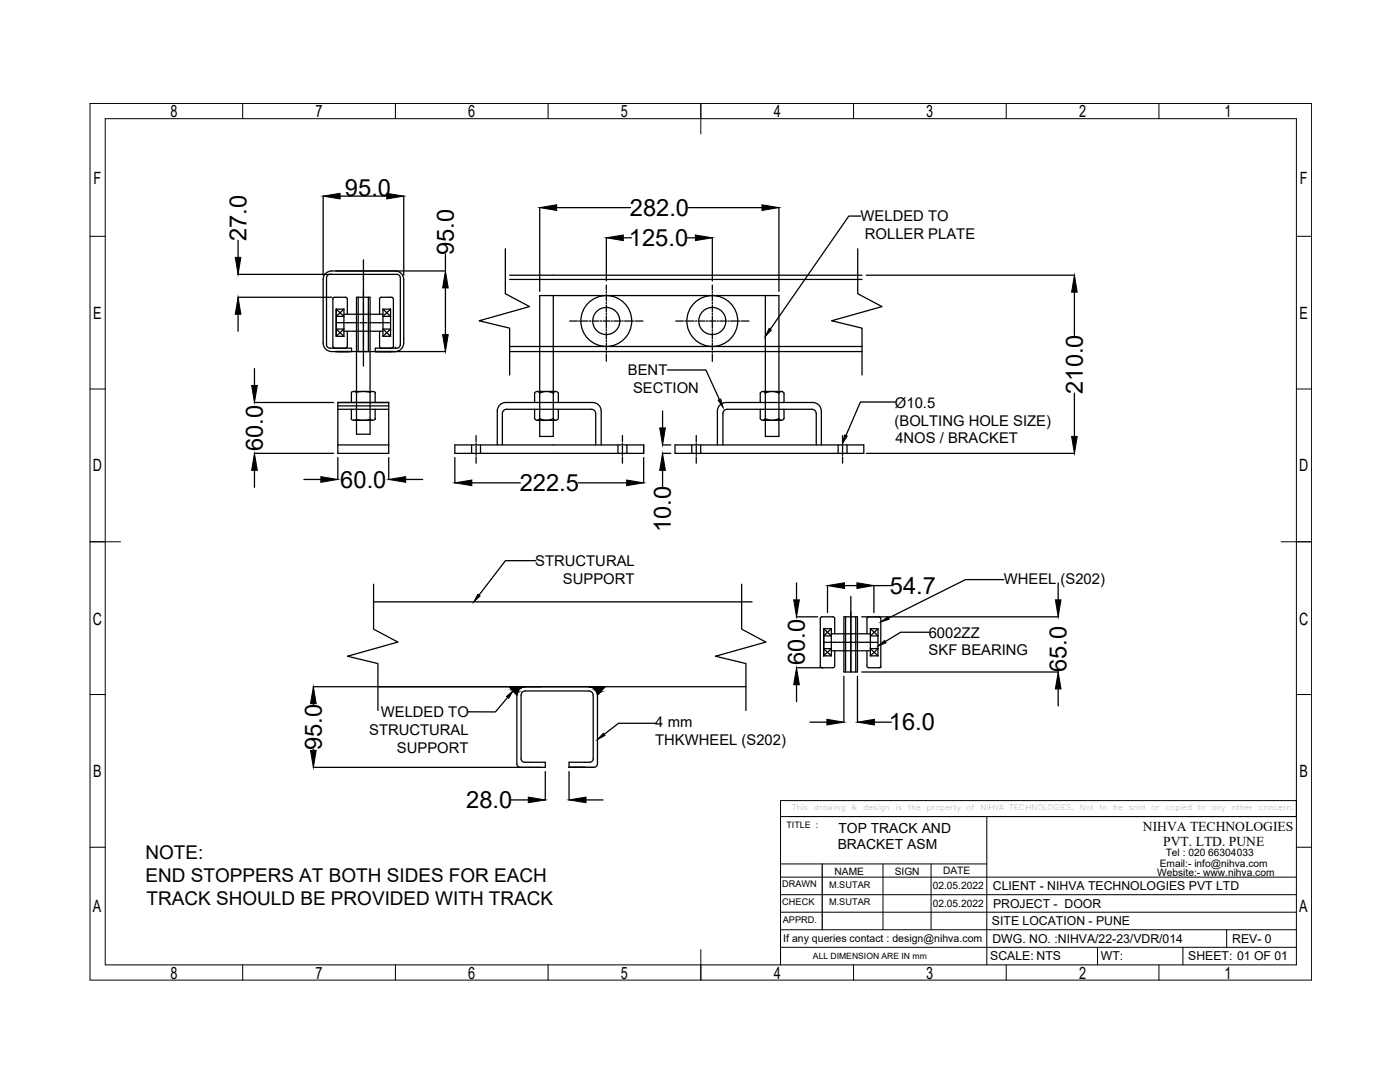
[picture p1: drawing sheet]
<svg xmlns="http://www.w3.org/2000/svg" width="279mm" height="216mm" viewBox="0 0 279 216" stroke-linecap="round" stroke-linejoin="round" font-family="sans-serif">
<!-- layer: 0 -->
<g fill="none" stroke="#000" stroke-width=".2">
<path d="M18 20.6h243.8v175h-243.8zM21 23.7h237.7v168.8h-237.7zM48.4 20.6v3.1M78.9 20.6v3.1M109.4 20.6v3.1M139.9 20.6v6.1M170.3 20.6v3.1M200.8 20.6v3.1M231.3 20.6v3.1M18 47.2h3M258.7 47.2h3.1M18 77.6h3"/>
<path d="M258.7 77.6h3.1M18 108.1h6M255.7 108.1h6.1M18 138.6h3M258.7 138.6h3.1M155.8 159.8h102.9v3.1h-102.9zM18 169.1h3M155.8 178.5h102.9M155.8 175h102.9M155.8 162.9v29.6M155.8 172.4h41.1M157.5 162.9h101.2"/>
<path d="M176.2 172.4v13.1M185.8 172.4v13.1M196.9 162.9v29.6M258.7 169.1h3.1M48.4 192.5v3.1M78.9 192.5v3.1M109.4 192.5v3.1M139.9 189.5v6.1M155.8 185.5h102.9M155.8 182h102.9M155.8 189h102.9M170.3 192.5v3.1"/>
<path d="M200.8 192.5v3.1M219 189v3.5M231.3 192.5v3.1M236.1 189v3.5M244.8 185.5v3.5"/>
</g>
<!-- layer: Layer2 -->
<g fill="none" stroke="#000" stroke-width=".25">
<path d="M64.5 39.1v15.8M67.9 39.1h9.3M80.6 39.1v15.8M47.5 54.7h31.7a.67 .67 0 0 1 .7 .7v13.4a.69 .69 0 0 1-.7 .7M47.5 59.3h18.8M47.5 48v3.4M64.5 55.8v12.7a1.69 1.69 0 0 0 1.7 1.6l22.7 .1M65.8 54.7a.67 .67 0 0 0-.6 .7v13.4a.67 .67 0 0 0 .6 .7M71.1 59.3h2.8v27.3h-2.8zM71.5 59.3v10.9M72.5 51.9v21.1M73.5 59.3v10.9"/>
<path d="M78.5 59.6l-.3-.3h-2.1l-.3 .2-.1 3.2M78.5 59.7v9.4M78.9 54.1a1.69 1.69 0 0 1 1.7 1.7M80.6 55.8v11.9a1.91 1.91 0 0 1-1.7 2.4M88.9 50.7v3.4h-22.7a1.69 1.69 0 0 0-1.7 1.7M88.9 57.5v9.3M100.9 49.6v9l4.8 2.6-10.1 2.8 6.1 1.5v9.3M101.7 55.8h70.3M101.7 54.9h70.3M107.7 41.4v16.7M110.4 59v28.1h-2.7v-28.1h47.8v28.1h-2.8v-28.1M111.1 41.4h14.7"/>
<path d="M121 47.4v8.6M121 56.9v1M121 58.2v.2M121 58.7v1.4M124.4 47.5h1.6M137.1 47.5h1.7M137.3 41.4h14.8M142.2 47.4v8.6M142.2 56.9v1M142.2 58.2v.3M142.2 58.7v1.4M155.5 41.4v16.7"/>
<path d="M171.2 49.6v9l4.8 2.6-10 2.8 6 1.5v9.3M171.8 43.1h-2.4l-15.7 22.6M172.9 54.9h41.6M214.4 58.3v8.6M47.5 62.7v3.4M50.8 73.5v3.4M65.8 69.5h4.4v.7M67.1 61.7v5.4v-5.4M67.1 64.4h3.9M67.1 65.7h1.5l-1.5 1.4h1.5zM67.1 61.7l1.5 1.4h-1.5l1.5-1.4M67.1 61.7h1.5"/>
<path d="M68.6 61.7v5.4M68.6 66.1h7.8M68.6 62.7h7.8M69.3 66.1v3l-.3 .4M69.3 62.7v-3.2l-.3-.2-2.4 .1-.2 .2v9.5l.4 .4M70.5 78.1h3.8M71.3 64.4h.3M71.9 64.4h1.3M73.5 64.4h.2M74 64.4h3.9M74.9 78.3a.87 .87 0 0 0-1.1 0l-1.6-.2-1.1 .2a.84 .84 0 0 0-1 0v2M74.9 78.3v2"/>
<path d="M75.7 66.1v3l.4 .4M76.4 67.1l1.5-1.4h-1.5l1.5 1.4M76.4 61.7l1.5 1.4h-1.5l1.5-1.4M76.4 67.1h1.5M76.4 61.7h1.5M76.4 61.7v5.4M77.9 61.7v5.4M78.5 69.1l-.3 .4M78.9 69.5h.1M79.2 69.5h-4.3v.7M101.7 70.2h70.3M101.7 69.1h70.3"/>
<path d="M107.2 78.1h3.7M113.7 64.1h1.5M115.5 64.1h.3M116 64.1h1.4M117.6 64.1h.3M118.2 64.1h1.3M119.8 64.1h.3M120.3 64.1h1.4M121 60.3v.3M121 60.9v1.3M121 62.5v.3M121 63v2.5"/>
<path d="M121 65.8v.3M121 66.3v1.4M121 67.9v.3M121 68.5v1.3M121 70.1v.3M121 70.6v1.5M121.9 64.1h.3M122.5 64.1h1.3M124.1 64.1h.3M124.6 64.1h1.4M126.2 64.1h.3M126.8 64.1h1.5"/>
<path d="M133.2 73.8h7.7l2.7 5.9M134.9 64.1h1.5M136.7 64.1h.2M137.2 64.1h1.3M138.8 64.1h.3M139.3 64.1h1.4M141 64.1h.2M141.5 64.1h1.3M142.2 60.3v.3M142.2 60.9v1.3M142.2 62.5v.3M142.2 63v2.5"/>
<path d="M142.2 65.8v.3M142.2 66.3v1.4M142.2 68v.2M142.2 68.5v1.3M142.2 70.1v.3M142.2 70.6v1.5M143.1 64.1h.3M143.6 64.1h1.4M145.3 64.1h.2M145.8 64.1h1.3M147.4 64.1h.3M147.9 64.1h1.6"/>
<path d="M152.2 78.1h3.8M214.4 78.4v8.7M50.8 90.5h15.8M50.8 80.3h15.8M50.8 93.8v3.4M60.6 95.7h3.4M67.4 80.3v10.2h10.2v-10.2M67.4 88.8h10.2M67.4 81h10.2M67.4 81.7h10.2M67.4 91.3v4.4M70.1 81.7v2"/>
<path d="M70.5 83.9h3.8M71.1 83.7a.84 .84 0 0 1-1 0M73.8 83.7l-1.6 .2-1.1-.2M74.9 83.7a.87 .87 0 0 1-1 0M74.9 81.7v2M77.6 80.3h-10.2h10.2M77.6 91.3v4.4M81 95.7h3.4M90.8 88.8h37.7v1.7h-37.7zM90.8 91.3v5.1M94.1 88.8v1.7M94.2 96.3h9.6"/>
<path d="M95 86.9v1.3M95 88.5v.2M95 89v1.3M95 90.6v.3M95 91.1v1.3M95.9 88.8v1.7M99.2 88.8v-6.8a1.69 1.69 0 0 1 1.7-1.7h17.4a1.69 1.69 0 0 1 1.7 1.7v6.8M100.3 88.8v-6.3a.84 .84 0 0 1 .8-.8h16.9a.84 .84 0 0 1 .9 .8v6.3M106.7 80.3v-1.9a.55 .55 0 0 1 .5-.3 .55 .55 0 0 1 .5 .3l.4-.1a2.87 2.87 0 0 1 2.3 .2 .55 .55 0 0 1 .5-.4 .55 .55 0 0 1 .5 .3v1.9M106.7 81.7v1.8a.55 .55 0 0 0 .5 .4 .55 .55 0 0 0 .5-.4l.4 .2a2.87 2.87 0 0 0 2.3-.2 .55 .55 0 0 0 .5 .4 .55 .55 0 0 0 .5-.4v-1.8M107.2 83.9h3.7M115.4 96.3h9.7"/>
<path d="M123.3 88.8v1.7M124.2 86.9v1.3M124.2 88.5v.2M124.2 89v1.3M124.2 90.6v.3M124.2 91.1v1.3M125.1 88.8v1.7M128.5 91.3v5.1M132.2 90.5h1.7M132.2 88.8h1.7M132.2 82v3.4M132.2 93.8v3.4"/>
<path d="M134.7 88.8h37.7v1.7h-37.7zM138.1 88.8v1.7M139 86.9v1.3M139 88.5v.2M139 89v1.3M139 90.6v.3M139 91.1v1.3M139.8 88.8v1.7M144.3 88.8v-6.3a.84 .84 0 0 1 .8-.8h17a.84 .84 0 0 1 .8 .8v6.3M144.9 80.3a1.69 1.69 0 0 0-1.7 1.7v6.8M144.9 80.3h17.3a1.69 1.69 0 0 1 1.7 1.7v6.8M151.7 80.3v-1.9a.55 .55 0 0 1 .5-.3 .55 .55 0 0 1 .5 .3l.5-.1a2.87 2.87 0 0 1 2.2 .2 .55 .55 0 0 1 .5-.4 .55 .55 0 0 1 .6 .3v1.9"/>
<path d="M151.7 81.7v1.8a.55 .55 0 0 0 .5 .4 .55 .55 0 0 0 .5-.4l.5 .2a2.87 2.87 0 0 0 2.2-.2 .55 .55 0 0 0 .5 .4 .55 .55 0 0 0 .6-.4v-1.8M152.2 83.9h3.7M167.3 88.8v1.7M168.2 86.9v1.3M168.2 88.5v.2M168.2 89v1.3M168.2 90.6v.3M168.2 91.1v1.3M169 88.8v1.7M172.9 90.5h41.6M178.7 80.2h-7l-2.9 6.7M74.6 116.6v8.9l4.8 2.6-10.1 2.8 6.1 1.5v9.4"/>
<path d="M106.9 111.9h-6l-5.3 6.9M148 116.6v8.9l4.8 2.6-10 2.8 6.1 1.5v9.4M159 116.3v3.4M165.1 116.8v5.4M168.5 116.8h2.5M169.8 119v15.1M174.4 116.8v5.4M174.4 116.8h3.4M200.3 115.7h-7.6l-15.4 7.6M211.2 116.3v3.4M62.5 137h86.4M74.6 120.1h75.5"/>
<path d="M101.3 139.1l-2.4 3-5.4-.1M103.1 137h-1.4l1.4 1.7M104.8 137a1.69 1.69 0 0 0-1.7 1.7v13.7M117.5 137a1.69 1.69 0 0 1 1.7 1.7M119.2 137h1.5l-1.5 1.7v13.7M158.9 123.1h4.3M158.9 133.2h7.3M159 136.6v3.4M164.4 125.5v5.4v-5.4M164.4 128.2h10.8M164.4 129.4h1.5l-1.5 1.5h1.5zM164.4 125.5l1.5 1.4h-1.5l1.5-1.4"/>
<path d="M164.4 125.5h1.5M165.9 125.5v5.4M165.9 129.9h7.8M165.9 126.5h7.8M166.6 126.5l-.1-3.3-.3-.1h-2.3l-.2 .3v9.5l.3 .3M166.6 129.9v3l-.4 .3M168.4 123.1h2.7v11h-2.7zM168.4 134.9v9.2M168.8 123.1v11M170.8 123.1v11M171.1 134.9v9.2M172 123.1h39.2"/>
<path d="M172 134.1h39.2M173 129.9v3l.4 .3M173.4 123.1l-.4 .3v3.1M173.4 133.2h2M173.7 130.9l1.5-1.5h-1.5l1.5 1.5M173.7 125.5l1.5 1.4h-1.5l1.5-1.4M173.7 130.9h1.5M173.7 125.5h1.5M173.7 125.5v5.4M175.2 125.5v5.4M175.4 123.1l.4 .3v9.5l-.4 .3M175.8 133.2h.1"/>
<path d="M185.4 126.2h-5.7l-3 1.8M211.2 137.5v3.4M62.5 153.1h45.5M62.5 140.4v.3M62.5 149.5v.2M102 159.6h3.4M104.7 152.1a.67 .67 0 0 1-.7-.7v-12.7a.84 .84 0 0 1 .8-.8h12.7a.86 .86 0 0 1 .9 .8v12.7a.67 .67 0 0 1-.7 .7M108.8 154v5.6M113.6 154v5.6M116.9 159.6h3.4M130.8 144.3h-7.4l-2.8 2.2M161.6 144.1h3.4"/>
<path d="M174.5 144.1h3.4"/>
<circle cx="121" cy="64.1" r="5.1"/>
<circle cx="121" cy="64.1" r="2.7"/>
<circle cx="142.2" cy="64.1" r="5.1"/>
<circle cx="142.2" cy="64.1" r="2.7"/>
</g>
<!-- layer: 0 -->
<path d="M104.7 152.1h4.1v1h-5a.67 .67 0 0 1-.7-.7M116.7 153.1h-3.1h3.1M117.7 152.1h-4.1v1h5a.67 .67 0 0 0 .6-.7M164.1 172.4v13.1" fill="none" stroke="#000" stroke-width=".25"/>
<!-- layer: Layer2 -->
<g fill="#000" stroke="#000" stroke-width=".2">
<path d="M64.5 39.1l3.4-.5v1.1zM77.2 38.6l3.4 .5-3.4 .6zM47 51.4h1.1l-.6 3.3zM88.9 54.1l.6 3.4h-1.2zM107.7 41.4l3.4-.5v1.1zM121 47.5l3.4-.6v1.1zM138.8 46.9l3.4 .6-3.4 .5zM152.1 40.9l3.4 .5-3.4 .6zM214.4 54.9l.6 3.4h-1.1zM47.5 59.3l.6 3.4h-1.1zM50.2 76.9h1.2l-.6 3.4zM88.3 66.8h1.2l-.6 3.4z"/>
<path d="M143.3 79.8l.5-.2 .5 1.7zM153.5 65.5l.4 .4-1.2 1.2zM50.8 90.5l.6 3.3h-1.2zM64 95.1l3.4 .6-3.4 .5zM77.6 95.7l3.4-.6v1.1zM90.8 96.3l3.4-.5v1.1zM125.1 95.8l3.4 .5-3.4 .6zM131.7 85.4h1.1l-.6 3.4zM132.2 90.5l.6 3.3h-1.1zM168.6 86.8l.5 .2-.9 1.5zM213.9 87.1h1.1l-.6 3.4zM95.4 118.6l.4 .3-1.2 1.2z"/>
<path d="M158.4 119.7h1.1l-.5 3.4zM165.1 116.8l3.4-.5v1.1zM171 116.3l3.4 .5-3.4 .6zM210.6 119.7h1.1l-.5 3.4zM101.1 139l1.3-1.2-.9 1.5zM102.7 138.2h.5v.2zM119.1 138.2h.6l-.2 .2zM159 133.2l.5 3.4h-1.1zM175.2 128.9l1.3-1.1 .3 .5zM175.8 124.1l1.4-1 .2 .5zM211.2 134.1l.5 3.4h-1.1zM62 149.7h1.1l-.6 3.4z"/>
<path d="M62.5 137l.6 3.4h-1.1zM105.4 159.1l3.4 .5-3.4 .6zM113.6 159.6l3.3-.5v1.1zM120.4 146.3l.3 .5-1.5 .8zM165 143.5l3.4 .6-3.4 .6zM171.1 144.1l3.4-.6v1.2z"/>
<path d="M102.7 138.2l.2 .2h.3zM102.9 138.4h.3l-.1 .3z"/>
<path d="M102.5 137.9l.7 .3 .1-.3zM102.5 137.9l.7 .3h-.5z"/>
<path d="M102.3 137.7l1 .2 .2-.2zM102.3 137.7l1 .2h-.8z"/>
<path d="M102.1 137.5l1.4 .2 .2-.2zM102.1 137.5l1.4 .2h-1.2z"/>
<path d="M101.9 137.3l1.8 .2 .2-.2zM101.9 137.3l1.8 .2h-1.6z"/>
<path d="M101.8 137.2l2.1 .1 .2-.1zM101.8 137.2l2.1 .1h-2z"/>
<path d="M101.7 137.1h2.6zM101.7 137.1l2.4 .1z"/>
<path d="M101.7 137.1h2.9zM101.7 137.1h2.6z"/>
<path d="M101.7 137h3.1zM101.7 137l2.9 .1z"/>
<path d="M119.1 138.2l.1 .2h.3zM119.2 138.4h.3l-.3 .3z"/>
<path d="M119 137.9l.7 .3 .2-.3zM119 137.9l.7 .3h-.6z"/>
<path d="M118.9 137.7l1 .2 .2-.2zM118.9 137.7l1 .2h-.9z"/>
<path d="M118.7 137.5l1.4 .2 .2-.2zM118.7 137.5l1.4 .2h-1.2z"/>
<path d="M118.5 137.3l1.8 .2 .1-.2zM118.5 137.3l1.8 .2h-1.6z"/>
<path d="M118.3 137.2l2.1 .1 .2-.1zM118.3 137.2l2.1 .1h-1.9z"/>
<path d="M118.1 137.1h2.6zM118.1 137.1l2.5 .1z"/>
<path d="M117.8 137.1h2.9zM117.8 137.1h2.9z"/>
<path d="M117.5 137h3.2zM117.5 137l3.2 .1z"/>
</g>
<g font-size="4.7">
<text x="68.8" y="39">95.0</text>
<text x="125.7" y="43.1">282.0</text>
<text x="49.2" y="48.1" transform="rotate(-90 49.2 48.1)">27.0</text>
<text x="90.6" y="50.9" transform="rotate(-90 90.6 50.9)">95.0</text>
<text x="125.5" y="49.1">125.0</text>
<text x="216.1" y="78.6" transform="rotate(-90 216.1 78.6)">210.0</text>
<text x="52.5" y="90" transform="rotate(-90 52.5 90)">60.0</text>
<text x="67.9" y="97.3">60.0</text>
<text x="103.7" y="98">222.5</text>
<text x="133.9" y="106.2" transform="rotate(-90 133.9 106.2)">10.0</text>
<text x="177.6" y="118.5">54.7</text>
<text x="160.6" y="132.7" transform="rotate(-90 160.6 132.7)">60.0</text>
<text x="212.8" y="134.1" transform="rotate(-90 212.8 134.1)">65.0</text>
<text x="64.2" y="149.7" transform="rotate(-90 64.2 149.7)">95.0</text>
<text x="177.4" y="145.8">16.0</text>
<text x="93.1" y="161.3">28.0</text>
</g>
<g font-size="3.8">
<text x="29" y="171.5">NOTE:</text>
<text x="29" y="176.1">END STOPPERS AT BOTH SIDES FOR EACH</text>
<text x="29.2" y="180.6">TRACK SHOULD BE PROVIDED WITH TRACK</text>
</g>
<g font-size="3.4">
<text x="34" y="23.4">8</text>
<text x="62.9" y="23.4">7</text>
<text x="93.4" y="23.4">6</text>
<text x="123.9" y="23.4">5</text>
<text x="154.4" y="23.4">4</text>
<text x="184.9" y="23.4">3</text>
<text x="215.4" y="23.4">2</text>
<text x="244.4" y="23.4">1</text>
<text x="18.6" y="36.7">F</text>
<text x="259.4" y="36.7">F</text>
<text x="18.6" y="63.6">E</text>
<text x="259.4" y="63.6">E</text>
<text x="18.5" y="94.1">D</text>
<text x="259.3" y="94.1">D</text>
<text x="18.5" y="124.6">C</text>
<text x="259.3" y="124.6">C</text>
<text x="18.6" y="155">B</text>
<text x="259.4" y="155">B</text>
<text x="18.5" y="182">A</text>
<text x="259.3" y="182">A</text>
<text x="34" y="195.3">8</text>
<text x="62.9" y="195.2">7</text>
<text x="93.4" y="195.3">6</text>
<text x="123.9" y="195.2">5</text>
<text x="154.4" y="195.2">4</text>
<text x="184.9" y="195.3">3</text>
<text x="215.4" y="195.3">2</text>
<text x="244.4" y="195.3">1</text>
</g>
<g font-size="3">
<text x="171.7" y="44.2">WELDED TO</text>
<text x="172.6" y="47.8">ROLLER PLATE</text>
<text x="125.3" y="74.9">BENT</text>
<text x="126.3" y="78.4">SECTION</text>
<text x="178.6" y="81.3">Ø10.5</text>
<text x="178.5" y="84.9">(BOLTING HOLE SIZE)</text>
<text x="178.7" y="88.5">4NOS / BRACKET</text>
<text x="106.8" y="113">STRUCTURAL</text>
<text x="112.4" y="116.5">SUPPORT</text>
<text x="200.3" y="116.4">WHEEL (S202)</text>
<text x="185.3" y="130.8">SKF BEARING</text>
<text x="185.3" y="127.2">6002ZZ</text>
<text x="76" y="143.1">WELDED TO</text>
<text x="73.7" y="146.7">STRUCTURAL</text>
<text x="130.8" y="148.6">THKWHEEL (S202)</text>
<text x="130.8" y="145.1">4 mm</text>
<text x="79.2" y="150.2">SUPPORT</text>
</g>
<g font-size="2.8">
<text x="167.3" y="166.1">TOP TRACK AND</text>
<text x="167.2" y="169.5">BRACKET ASM</text>
</g>
<g font-size="2.7">
<text x="228.1" y="165.8">NIHVA TECHNOLOGIES</text>
<text x="232.2" y="168.8">PVT. LTD. PUNE</text>
</g>
<g font-size="2.4">
<text x="198.1" y="177.6">CLIENT - NIHVA TECHNOLOGIES PVT LTD</text>
<text x="198" y="184.6">SITE LOCATION - PUNE</text>
<text x="198.2" y="181.1">PROJECT - DOOR</text>
<text x="197.6" y="191.6">SCALE: NTS</text>
<text x="198.1" y="188.1">DWG. NO. :NIHVA/22-23/VDR/014</text>
<text x="219.7" y="191.6">WT:</text>
<text x="237.1" y="191.6">SHEET: 01 OF 01</text>
<text x="245.9" y="188.1">REV- 0</text>
</g>
<text font-size="2.1" x="156.3" y="187.9">If any queries contact : design@nihva.com</text>
<g font-size="2">
<text x="231.5" y="172.9">Email:- info@nihva.com</text>
<text x="232.6" y="170.9">Tel : 020 66304033</text>
<text x="166.6" y="174.5">NAME</text>
<text x="178.6" y="174.5">SIGN</text>
<text x="186.2" y="177.4">02.05.2022</text>
<text x="188.2" y="174.5">DATE</text>
<text x="230.9" y="174.8">Website:- www.nihva.com</text>
<text x="186.2" y="181">02.05.2022</text>
</g>
<g font-size="1.8">
<text x="157" y="165.2">TITLE :</text>
<text x="156.1" y="177.1">DRAWN</text>
<text x="165.5" y="177.1">M.SUTAR</text>
<text x="156.1" y="180.6">CHECK</text>
<text x="156.2" y="184.1">APPRD.</text>
<text x="165.5" y="180.6">M.SUTAR</text>
</g>
<text font-size="1.7" x="162.2" y="191.4">ALL DIMENSION ARE IN mm</text>
<g font-size="1.5">
<text x="158.1" y="161.7">This</text>
<text x="162.4" y="161.7">drawing</text>
<text x="169.8" y="161.7">&amp;</text>
<text x="172.3" y="161.7">design</text>
<text x="181.2" y="161.7">the</text>
<text x="184.9" y="161.7">property</text>
<text x="192.9" y="161.7">of</text>
<text x="195.7" y="161.7">NIHVA</text>
<text x="201.5" y="161.7">TECHNOLOGIES.</text>
<text x="215.5" y="161.7">Not</text>
<text x="219.4" y="161.7">to</text>
<text x="222.2" y="161.7">be</text>
<text x="225.3" y="161.7">sold</text>
<text x="229.7" y="161.7">or</text>
<text x="232.5" y="161.7">copied</text>
<text x="239" y="161.7">to</text>
<text x="241.8" y="161.7">any</text>
<text x="245.8" y="161.7">other</text>
<text x="251.2" y="161.7">concern.</text>
</g>
</svg>
